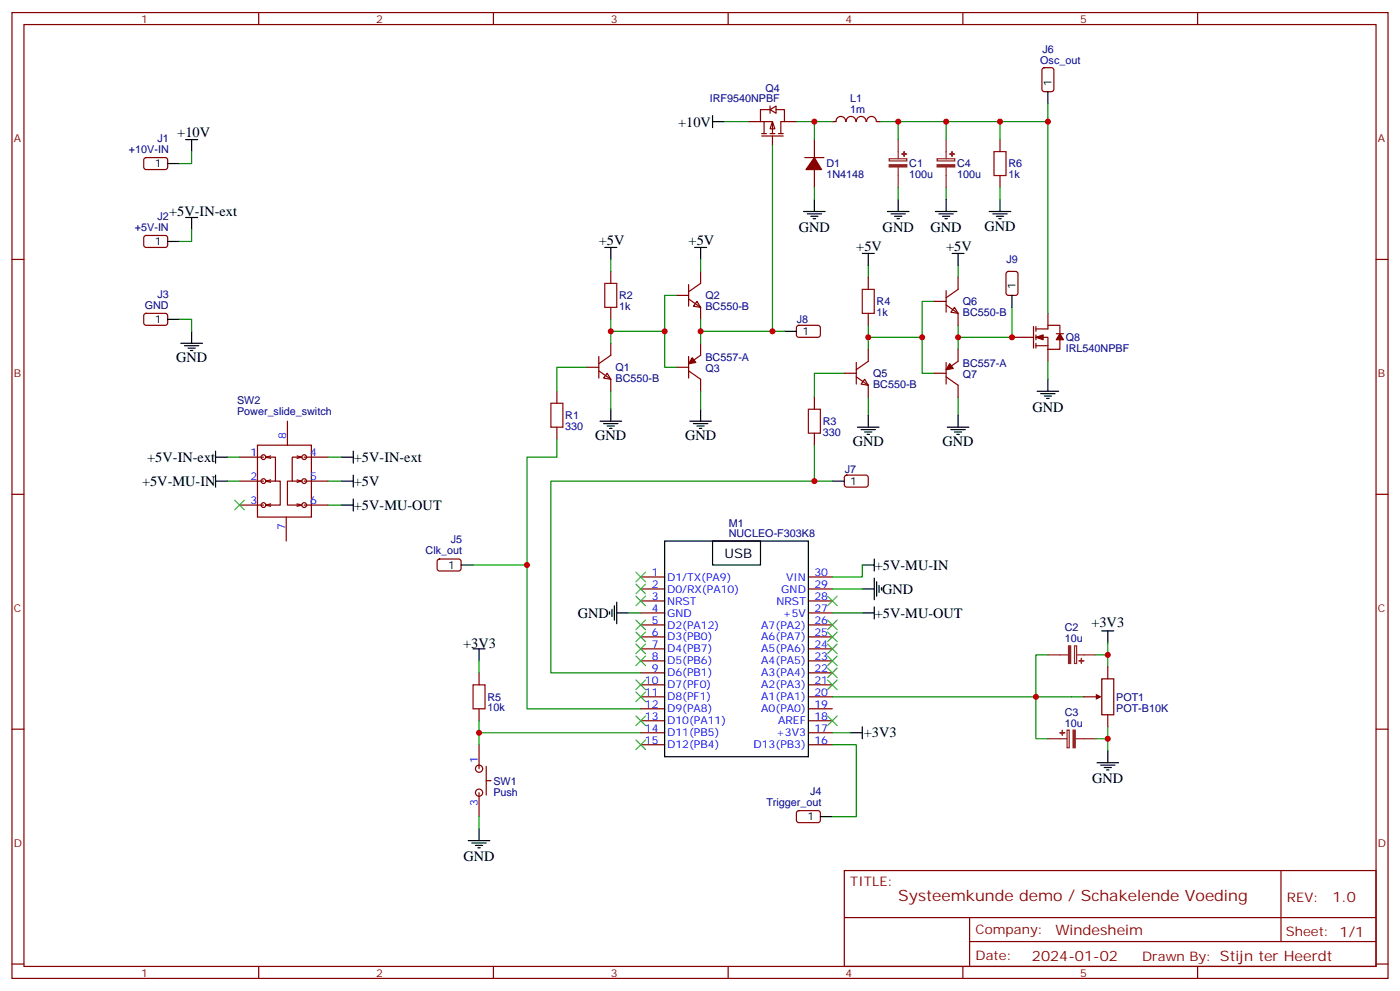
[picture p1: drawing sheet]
<svg xmlns="http://www.w3.org/2000/svg" width="412mm" height="292mm" viewBox="0 0 412 292" stroke-linecap="round" stroke-linejoin="round" font-family="sans-serif">
<g fill="none" stroke="#870000" stroke-width=".35">
<path d="M3.5 3.7h405.4v284.3h-405.4zM7.1 7.2h398.2v277.3h-398.2zM76.2 3.7v3.5M145.3 3.7v3.5M214.5 3.7v3.5M283.6 3.7v3.5M352.8 3.7v3.5M42.6 46.6l.4-.2h6l.4 .7-.1 2.4-.6 .4h-5.9l-.5-.7v-2.1zM3.5 76.4h3.6M42.6 69.5l.4-.2 6 .1 .4 .6-.1 2.4-.6 .4h-5.9l-.5-.7v-2.1zM179.9 79.9v3.5M206.4 79.9v3.5l-3.6 2.5"/>
<path d="M405.3 76.4h3.6M42.6 92.5l.4-.2h6l.4 .7-.1 2.3-.6 .5-5.9-.1-.5-.6v-2.1zM179.9 90.5v3.5M199.3 87h3.5M202.8 88l3.6 2.5v3.5M202.8 83.8v6.3M205.3 88.7l1.1 1.8-2.1-.4zM298.1 99.3h6.3M304.4 96.1v6.4M305.2 96.8h3.5v-1h3.5v2.4M305.2 99.3h3.5v3.5M305.2 96.1v1.4"/>
<path d="M305.2 98.6v1.4M308.7 92.3v3.5M311.1 98.2h2.2M164 115.2v3.5M172.9 108.1h3.5M176.4 109.2l3.5 2.5v3.5M176.4 105v6.3M178.9 109.9l1 1.8-2.1-.4zM179.9 101.1v3.5l-3.5 2.5M199.3 108.1h3.5M202.8 109.2l3.6 2.5v3.5M202.8 105v6.3"/>
<path d="M206.4 101.1v3.5l-3.6 2.5M305.2 101.8h3.5M305.2 101.1v1.4M308.7 102.8v3.6M312.2 100v2.8h-3.5M164 125.8v3.5M3.5 145.5h3.6M405.3 145.5h3.6M188.7 169.9h7.1M188.7 173.4h7.1M188.7 176.9h7.1M238.1 169.9h7.1"/>
<path d="M238.1 173.4h7.1M238.1 176.9h7.1M188.7 180.4h7.1M188.7 184h7.1M188.7 187.5h7.1M188.7 191h7.1M188.7 194.6h7.1M188.7 198.1h7.1M238.1 180.4h7.1M238.1 184h7.1M238.1 187.5h7.1M238.1 191h7.1"/>
<path d="M238.1 194.6h7.1M238.1 198.1h7.1M3.5 214.7h3.6M188.7 201.6h7.1M188.7 205.1h7.1M188.7 208.7h7.1M188.7 212.2h7.1M188.7 215.7h7.1M188.7 219.3h7.1M238.1 201.6h7.1M238.1 205.1h7.1M238.1 208.7h7.1"/>
<path d="M238.1 212.2h7.1M238.1 215.7h7.1M238.1 219.3h7.1M405.3 214.7h3.6M248.7 256.3h156.6v28.2h-156.6zM377.3 256.3v20.9M248.7 270.1h156.5M285.6 277.2h119.6M285.6 270.1v14.2M3.5 283.8h3.6M76.2 284.5v3.5M145.3 284.5v3.5"/>
<path d="M214.5 284.5v3.5M283.6 284.5v3.5M352.8 284.5v3.5M405.3 283.8h3.6"/>
</g>
<g fill="#870000" stroke="#870000" stroke-width=".35">
<path d="M203.9 105.3l1.1 1.4-2.2 .4z"/>
<path d="M305.2 99.3l2.1-.7v1.4z"/>
<path d="M312.2 98.2l1.1 1.8h-2.2z"/>
</g>
<path d="M178.2 83.4h3.5v7.1h-3.5zM162.3 118.7h3.5v7.1h-3.5z" fill="none" stroke="#a10000" stroke-width=".35"/>
<g fill="none" stroke="#000" stroke-width=".35">
<path d="M49.4 48.2h3.5M54.7 41.1h3.5M56.4 41.1v3.5M49.4 71.1h3.5M54.7 64h3.5M56.4 64v3.6M178.2 72.8h3.5M179.9 72.8v3.6M49.4 94h3.5M56.4 97.5v3.6M53.3 101.1h6.3M54.3 101.8h4.3"/>
<path d="M55.4 102.5h2.1M56.1 103.2h.7M176.7 124h6.4M177.8 124.7h4.2M178.9 125.4h2.1M179.6 126.1h.7M179.9 120.5v3.5M203.2 124h6.3M204.3 124.7h4.2M205.3 125.4h2.1M206 126.1h.7M206.4 120.5v3.5"/>
<path d="M195.8 159.3h42.3v63.5h-42.3zM209.9 159.3h14.1v7h-14.1zM254 166.3h3.5M254 173.4h3.5M257.5 164.6v3.5M257.5 170.2v6.4M258.2 171.3v4.2M258.9 172.3v2.1M259.6 173v.7"/>
</g>
<path d="M56.4 44.6v3.6h-3.5M56.4 67.6v3.5h-3.5M52.9 94h3.5v3.5M179.9 94v7.1M179.9 97.5h15.9M199.3 87h-3.5v21.1h3.5M206.4 94v7.1M172.9 108.1h-8.9v7.1M179.9 115.2v5.3M206.4 115.2v5.3M245.2 173.4h8.8M254 166.3v3.6h-8.8" fill="none" stroke="#008700" stroke-width=".35"/>
<path d="M227.5 35.8l.7 2.1h-1.4z" fill="#fff" stroke="#870000" stroke-width=".35"/>
<g fill="none" stroke="#870000" stroke-width=".35">
<path d="M220.5 35.8h3.5M224 35.8h3.5v3.5M224.4 39.3h1.4M225.1 35.8v3.5M226.8 32.3l1.8-1.1v2.1zM226.8 32.3h-2.8v3.5M226.8 31.2v2.1M226.8 39.3h1.4M228.6 32.3h2.5v3.5h-1.1v3.5M229.3 39.3h1.4M231.1 35.8h3.5M249.1 35.8a1.41 1.41 0 0 0-1.4-1.5 1.41 1.41 0 0 0-1.4 1.5h-1.1"/>
<path d="M249.3 35.8a1.41 1.41 0 0 1 1.4-1.5 1.41 1.41 0 0 1 1.4 1.5M252.3 35.8a1.41 1.41 0 0 1 1.4-1.5 1.41 1.41 0 0 1 1.4 1.5M255.3 35.8a1.41 1.41 0 0 1 1.4-1.5 1.41 1.41 0 0 1 1.4 1.5M258.2 35.8h1.1M224.4 40h6.3M227.5 40v2.9M237.1 46.4h5.6M239.9 41.1v5.3M239.9 49.9v5.3M255.8 81.7v3.5M255.8 92.3v3.5M275.2 88.7h3.5"/>
<path d="M278.7 89.8l3.5 2.5v3.5M278.7 85.5v6.4M281.2 90.5l1 1.8-2.1-.4zM282.2 81.7v3.5l-3.5 2.5M239.9 116.9v3.6M248.7 109.9h3.5M252.2 110.9l3.6 2.5v3.5M252.2 106.7v6.4M254.7 111.7l1.1 1.7-2.2-.3zM255.8 102.8v3.6l-3.6 2.4M275.2 109.9h3.5M278.7 110.9l3.5 2.5v3.5"/>
<path d="M278.7 106.7v6.4M282.2 102.8v3.6l-3.5 2.4M239.9 127.5v3.6M319.3 205.1h3.5"/>
</g>
<path d="M261.9 46.7h5.2v.7h-5.2zM264.6 41.1v5.6M264.6 49.2v6M308.7 192.8h6M316.5 190.1h.6v5.2h-.6zM317.1 192.8h5.7M308.7 217.5h5.6M314.3 214.9h.7v5.2h-.7zM316.8 217.5h6" fill="none" stroke="#8c2424" stroke-width=".35"/>
<g fill="#8c2424" stroke="#8c2424" stroke-width=".35">
<path d="M261.9 48.5h5.2v.6h-5.2z"/>
<path d="M265.6 45.3l1.5 .1z"/>
<path d="M266.3 44.6v1.4z"/>
<path d="M314.7 190.1h.7v5.2h-.7z"/>
<path d="M318.5 193.9l.1 1.4z"/>
<path d="M317.9 194.5l1.4 .1z"/>
<path d="M316.1 214.9h.6v5.2h-.6z"/>
<path d="M312.9 215v1.4z"/>
<path d="M312.2 215.7l1.4 .1z"/>
</g>
<g fill="#870000" stroke="#870000" stroke-width=".35">
<path d="M239.9 46.4l2.1 3.5h-4.6z"/>
<path d="M279.8 107.1l1 1.4-2.1 .3z"/>
</g>
<g fill="none" stroke="#008700" stroke-width=".35">
<path d="M234.6 35.8h5.3v5.3M239.9 35.8h5.3M259.3 35.8h5.3v5.3M264.6 35.8h44.1v56.5M227.5 42.9v54.6h-21.1M179.9 76.4v3.5M206.4 76.4v3.5M255.8 78.1v3.6M282.2 78.1v3.6M255.8 95.8v7M255.8 99.3h15.8M275.2 88.7h-3.6v21.2h3.6"/>
<path d="M282.2 95.8v7M298.1 90.5v8.8h-15.9M248.7 109.9h-8.8v7M255.8 116.9v5.3M282.2 116.9v5.3M308.7 106.4v5.3M185.2 180.4h3.5M308.7 192.8h-3.5v24.7h3.5M322.8 192.8h3.5M326.3 189.3v7M245.2 215.7h5.3M245.2 205.1h74.1"/>
<path d="M322.8 217.5h3.5M326.3 214v7"/>
</g>
<g fill="none" stroke="#000" stroke-width=".35">
<path d="M204.6 72.8h3.5M206.4 72.8v3.6M254 74.6h3.5M255.8 74.6v3.5M280.5 74.6h3.5M282.2 74.6v3.5M305.5 115.2h6.4M306.6 115.9h4.2M307.6 116.6h2.1M308.3 117.3h.7M308.7 111.7v3.5M252.6 125.8h6.3"/>
<path d="M253.6 126.5h4.3M254.7 127.2h2.1M255.4 127.9h.7M255.8 122.2v3.6M279 125.8h6.4M280.1 126.5h4.2M281.2 127.2h2.1M281.9 127.9h.7M282.2 122.2v3.6M180.3 179.4v2.1M181 178.3v4.3M181.7 177.3v6.3"/>
<path d="M179.6 180.1v.7M181.7 180.4h3.5M324.6 185.7h3.5M326.3 185.7v3.6M250.5 215.7h3.5M254 214v3.5M323.1 224.5h6.4M324.2 225.2h4.2M325.3 226h2.1M326 226.7h.7M326.3 221v3.5"/>
</g>
<path d="M254 85.2h3.5v7.1h-3.5zM238.1 120.5h3.6v7h-3.6z" fill="none" stroke="#a10000" stroke-width=".35"/>
<path d="M322.8 204.3l1.8 .8-1.8 .9z" fill="#600"/>
<g fill="none" stroke="#870000" stroke-width=".35">
<path d="M307.2 20.1l.4-.2h2.1l.7 .5v5.9l-.4 .6-2.4 .1-.6-.5-.1-5.9zM294.6 41.1v3.5M294.6 51.7v3.5M234.8 96l.5-.2h5.9l.5 .7-.1 2.4-.7 .4-5.9-.1-.4-.6v-2.1zM296.6 80.1l.4-.2h2.2l.6 .4 .1 6-.5 .6-2.4 .1-.6-.5-.1-5.9zM70.6 134.6h7M75.8 131.1h15.9v21.1h-15.9zM78.3 134.6h2.8v7h-2.8M78.3 134.6l1.4 .3M79.7 134.2l-1.4 .4M84.7 124v7.1M87.5 134.2l1.4 .4"/>
<path d="M88.9 134.6h-2.8v7h2.8M88.9 134.6l-1.4 .3M89.6 134.6h7.1M70.6 148.7h7M70.6 141.6h7M78.3 148.7l1.4 .3M78.3 141.6l1.4 .4M79.7 141.3l-1.4 .3M79.7 148.3l-1.4 .4M81.1 141.6h1.4v7.1h-3.5M84.3 152.2v7.1M86.1 141.6h-1.4v7.1h3.5"/>
<path d="M87.5 148.3l1.4 .4-1.4 .3M87.5 141.3l1.4 .3M88.9 141.6l-1.4 .4M89.6 148.7h7.1M89.6 141.6h7.1M248.9 140.1l.5-.2h5.9l.5 .7-.1 2.4-.6 .4-6-.1-.4-.6v-2.1zM129 164.8l.5-.2h5.9l.4 .7v2.4l-.7 .4-5.9-.1-.4-.6v-2.1zM141.1 198.1v3.5M326.3 196.3v3.5M141.1 208.7v3.5M141.1 219.3v7M326.3 210.4v3.6"/>
<path d="M141.1 233.4v7M143.2 225.6v8.5M143.2 229.8h1.4M234.8 238.9l.5-.2h5.9l.5 .7-.1 2.4-.7 .4-5.9-.1-.4-.6v-2.1z"/>
<circle cx="77.6" cy="134.6" r=".71"/>
<circle cx="89.6" cy="134.6" r=".71"/>
<circle cx="77.6" cy="141.6" r=".71"/>
<circle cx="77.6" cy="148.7" r=".71"/>
<circle cx="89.6" cy="148.7" r=".71"/>
<circle cx="89.6" cy="141.6" r=".71"/>
<circle cx="141.1" cy="233.4" r="1.06"/>
<circle cx="141.1" cy="226.3" r="1.06"/>
</g>
<path d="M324.6 199.8h3.5v10.6h-3.5z" fill="none" stroke="#600" stroke-width=".35"/>
<g fill="none" stroke="#008700" stroke-width=".35">
<path d="M213.4 35.8h7.1M278.7 35.8v5.3M294.6 35.8v5.3M308.7 30.5v5.3M239.9 55.2v3.5M264.6 55.2v3.5M278.7 55.2v3.5M294.6 55.2v3.5M227.5 97.5h3.6M67 134.6h3.6M96.7 134.6h3.8M164 129.3v5.3h-8.8v74.1h33.5"/>
<path d="M239.9 131.1v10.5h-77.6v56.5h26.4M67 141.6h3.6M96.7 141.6h3.8M96.7 148.7h3.8M239.9 141.6h5.3M139.3 166.3h15.9M141.1 194.6v3.5M245.2 180.4h8.8M141.1 215.7h47.6M141.1 212.2v7.1M245.2 219.3h7v21.1h-7M141.1 240.4v3.5"/>
</g>
<path d="M292.8 44.6h3.5v7.1h-3.5zM139.3 201.6h3.6v7.1h-3.6z" fill="none" stroke="#a10000" stroke-width=".35"/>
<g fill="none" stroke="#000" stroke-width=".35">
<path d="M209.9 35.8h3.5M209.9 34v3.6M308.7 27v3.5M239.9 58.7v3.6M264.6 58.7v3.6M278.7 58.7v3.6M294.6 58.7v3.6M236.7 62.3h6.4M237.8 63h4.2M238.8 63.7h2.1M239.5 64.4h.7M261.4 62.3h6.4"/>
<path d="M262.5 63h4.2M263.5 63.7h2.1M264.2 64.4h.7M275.5 62.3h6.4M276.6 63h4.2M277.6 63.7h2.2M278.3 64.4h.7M291.4 62.3h6.3M292.5 63h4.2M293.5 63.7h2.1M294.2 64.4h.7M231.1 97.5h3.5"/>
<path d="M298.1 87v3.5M63.5 134.6h3.5M63.5 132.8v3.5M63.5 139.9v3.5M100.5 134.6h3.6M104.1 132.8v3.5M104.1 139.9v3.5M63.5 141.6h3.5M100.5 141.6h3.6M100.5 148.7h3.6M104.1 146.9v3.6M245.2 141.6h3.5"/>
<path d="M135.8 166.3h3.5M257.5 178.7v3.5M139.3 191h3.6M141.1 191v3.6M254 180.4h3.5M137.9 247.5h6.4M139 248.2h4.2M140.1 248.9h2.1M140.8 249.6h.7M141.1 243.9v3.6M241.7 240.4h3.5"/>
</g>
<g fill="none" stroke="#3c3" stroke-width=".35">
<path d="M69.1 147.3l2.9 2.8M72 147.3l-2.9 2.8M187.3 168.5l2.8 2.8M187.3 172l2.8 2.8M187.3 175.5l2.8 2.8M190.1 168.5l-2.8 2.8M190.1 172l-2.8 2.8M190.1 175.5l-2.8 2.8M243.8 175.5l2.8 2.8M246.6 175.5l-2.8 2.8M187.3 182.6l2.8 2.8M187.3 186.1l2.8 2.8"/>
<path d="M187.3 189.6l2.8 2.8M187.3 193.1l2.8 2.9M190.1 182.6l-2.8 2.8M190.1 186.1l-2.8 2.8M190.1 189.6l-2.8 2.8M190.1 193.1l-2.8 2.9M243.8 196.7l2.8 2.8M243.8 193.1l2.8 2.9M243.8 189.6l2.8 2.8M243.8 186.1l2.8 2.8M243.8 182.6l2.8 2.8M246.6 196.7l-2.8 2.8"/>
<path d="M246.6 193.1l-2.8 2.9M246.6 189.6l-2.8 2.8M246.6 186.1l-2.8 2.8M246.6 182.6l-2.8 2.8M187.3 200.2l2.8 2.8M187.3 203.7l2.8 2.9M187.3 210.8l2.8 2.8M187.3 217.8l2.8 2.9M190.1 200.2l-2.8 2.8M190.1 203.7l-2.8 2.9M190.1 210.8l-2.8 2.8M190.1 217.8l-2.8 2.9"/>
<path d="M243.8 210.8l2.8 2.8M243.8 200.2l2.8 2.8M246.6 210.8l-2.8 2.8M246.6 200.2l-2.8 2.8"/>
</g>
<path d="M276 46.7h5.2v.7h-5.2zM278.7 41.1v5.6M278.7 49.2v6" fill="none" stroke="#8c2424" stroke-width=".35"/>
<g fill="#8c2424" stroke="#8c2424" stroke-width=".35">
<path d="M276 48.5h5.2v.6h-5.2z"/>
<path d="M279.8 45.3l1.4 .1z"/>
<path d="M280.4 44.6l.1 1.4z"/>
</g>
<g fill="#c00">
<circle cx="179.9" cy="97.5" r=".88"/>
<circle cx="195.8" cy="97.5" r=".88"/>
<circle cx="239.9" cy="35.8" r=".88"/>
<circle cx="264.6" cy="35.8" r=".88"/>
<circle cx="206.4" cy="97.5" r=".88"/>
<circle cx="282.2" cy="99.3" r=".88"/>
<circle cx="271.6" cy="99.3" r=".88"/>
<circle cx="255.8" cy="99.3" r=".88"/>
<circle cx="326.3" cy="192.8" r=".88"/>
<circle cx="326.3" cy="217.5" r=".88"/>
<circle cx="305.2" cy="205.1" r=".88"/>
<circle cx="141.1" cy="215.7" r=".88"/>
<circle cx="155.2" cy="166.3" r=".88"/>
<circle cx="308.7" cy="35.8" r=".88"/>
<circle cx="278.7" cy="35.8" r=".88"/>
<circle cx="294.6" cy="35.8" r=".88"/>
<circle cx="239.9" cy="141.6" r=".88"/>
<circle cx="227.5" cy="97.5" r=".88"/>
<circle cx="298.1" cy="99.3" r=".88"/>
</g>
<text font-size="4.6" fill="#800" x="264.6" y="265.1">Systeemkunde demo / Schakelende Voeding</text>
<g font-size="4.2">
<text x="52.2" y="40.4">+10V</text>
<text x="199.8" y="37.2">+10V</text>
<text x="49.8" y="63.7">+5V-IN-ext</text>
<text x="235.3" y="68.3">GND</text>
<text x="260" y="68.3">GND</text>
<text x="274.1" y="68.3">GND</text>
<text x="290" y="67.9">GND</text>
<text x="176.4" y="72.1">+5V</text>
<text x="202.8" y="72.1">+5V</text>
<text x="252.2" y="73.9">+5V</text>
<text x="278.7" y="73.9">+5V</text>
<text x="51.9" y="106.7">GND</text>
<text x="304.1" y="121.3">GND</text>
<text x="175.3" y="129.6">GND</text>
<text x="201.8" y="129.6">GND</text>
<text x="251.2" y="131.4">GND</text>
<text x="277.6" y="131.4">GND</text>
<text x="43.4" y="136">+5V-IN-ext</text>
<text x="104.2" y="136">+5V-IN-ext</text>
<text x="41.8" y="143">+5V-MU-IN</text>
<text x="104.2" y="143">+5V</text>
<text x="104.2" y="150.1">+5V-MU-OUT</text>
<text x="257.7" y="167.7">+5V-MU-IN</text>
<text x="259.8" y="174.8">GND</text>
<text x="170.2" y="181.8">GND</text>
<text x="257.7" y="181.8">+5V-MU-OUT</text>
<text x="321.5" y="184.6">+3V3</text>
<text x="136.4" y="190.7">+3V3</text>
<text x="254.4" y="217.1">+3V3</text>
<text x="321.7" y="230.6">GND</text>
<text x="136.5" y="253.5">GND</text>
</g>
<g font-size="4.2" fill="#800">
<text x="392.5" y="265.6">1.0</text>
<text x="310.9" y="275.1">Windesheim</text>
<text x="304" y="282.9">2024-01-02</text>
</g>
<text font-size="3.9" x="213.4" y="164.2">USB</text>
<g font-size="3.9" fill="#800">
<text x="250.5" y="260.9">TITLE:</text>
<text x="379.1" y="265.6">REV:</text>
<text x="287.4" y="275.1">Company:</text>
<text x="378.7" y="275.7">Sheet: 1/1</text>
<text x="287.4" y="282.8">Date:</text>
<text x="336.4" y="282.8">Drawn By: Stijn ter Heerdt</text>
</g>
<g font-size="3.2" fill="#800">
<text x="41.6" y="6.7">1</text>
<text x="110.8" y="6.7">2</text>
<text x="179.9" y="6.7">3</text>
<text x="249.1" y="6.7">4</text>
<text x="318.2" y="6.7">5</text>
<text x="4.1" y="41.8">A</text>
<text x="405.9" y="41.8">A</text>
<text x="4.1" y="110.9">B</text>
<text x="405.9" y="110.9">B</text>
<text x="4.1" y="180.1">C</text>
<text x="405.9" y="180.1">C</text>
<text x="4.1" y="249.2">D</text>
<text x="405.9" y="249.2">D</text>
<text x="41.6" y="287.5">1</text>
<text x="110.8" y="287.5">2</text>
<text x="179.9" y="287.5">3</text>
<text x="249.1" y="287.5">4</text>
<text x="318.2" y="287.5">5</text>
</g>
<g font-size="3.2" fill="#000080">
<text x="307.1" y="15.7">J6</text>
<text x="306.4" y="18.9">Osc_out</text>
<text x="225.5" y="27">Q4</text>
<text x="209.1" y="30.2">IRF9540NPBF</text>
<text x="250.4" y="33.2">1m</text>
<text x="250.4" y="30">L1</text>
<text x="46.4" y="41.8">J1</text>
<text x="38" y="45">+10V-IN</text>
<text x="243.4" y="52.4">1N4148</text>
<text x="243.4" y="49.2">D1</text>
<text x="267.8" y="52.4">100u</text>
<text x="267.8" y="49.2">C1</text>
<text x="281.9" y="52.4">100u</text>
<text x="281.9" y="49.2">C4</text>
<text x="297" y="52.4">1k</text>
<text x="297" y="49.2">R6</text>
<text x="46.4" y="64.7">J2</text>
<text x="39.7" y="67.9">+5V-IN</text>
<text x="296.5" y="77.5">J9</text>
<text x="46.4" y="87.7">J3</text>
<text x="182.4" y="88">R2</text>
<text x="207.8" y="88">Q2</text>
<text x="258.2" y="89.8">R4</text>
<text x="283.6" y="89.8">Q6</text>
<text x="42.7" y="90.8">GND</text>
<text x="182.4" y="91.2">1k</text>
<text x="207.8" y="91.2">BC550-B</text>
<text x="234.7" y="95.1">J8</text>
<text x="258.2" y="93">1k</text>
<text x="283.6" y="93">BC550-B</text>
<text x="314" y="100.4">Q8</text>
<text x="207.8" y="106.4">BC557-A</text>
<text x="314" y="103.5">IRL540NPBF</text>
<text x="181.3" y="112.4">BC550-B</text>
<text x="181.3" y="109.2">Q1</text>
<text x="207.8" y="109.5">Q3</text>
<text x="257.2" y="110.9">Q5</text>
<text x="283.6" y="108.1">BC557-A</text>
<text x="283.6" y="111.3">Q7</text>
<text x="69.8" y="119">SW2</text>
<text x="257.2" y="114.1">BC550-B</text>
<text x="69.8" y="122.2">Power_slide_switch</text>
<text x="166.5" y="123.4">R1</text>
<text x="242.4" y="125.1">R3</text>
<text x="166.5" y="126.6">330</text>
<text x="242.4" y="128.4">330</text>
<text x="248.9" y="139.2">J7</text>
<text x="214.7" y="155.1">M1</text>
<text x="132.8" y="160">J5</text>
<text x="214.7" y="158.2">NUCLEO-F303K8</text>
<text x="125.4" y="163.2">Clk_out</text>
<text x="313.6" y="185.9">C2</text>
<text x="313.6" y="189.1">10u</text>
<text x="143.6" y="209.4">10k</text>
<text x="143.6" y="206.3">R5</text>
<text x="328.8" y="209.5">POT-B10K</text>
<text x="328.8" y="206.3">POT1</text>
<text x="313.6" y="213.9">10u</text>
<text x="313.6" y="210.7">C3</text>
<text x="145.3" y="231">SW1</text>
<text x="145.3" y="234.2">Push</text>
<text x="225.7" y="237.2">Trigger_out</text>
<text x="238.6" y="234.1">J4</text>
</g>
<g font-size="3.2">
<text x="309.7" y="25.2" transform="rotate(-90 309.7 25.2)">1</text>
<text x="45.6" y="49.2">1</text>
<text x="45.6" y="72.1">1</text>
<text x="299.2" y="85.2" transform="rotate(-90 299.2 85.2)">1</text>
<text x="45.6" y="95.1">1</text>
<text x="236.4" y="98.6">1</text>
<text x="250.5" y="142.7">1</text>
<text x="132" y="167.4">1</text>
<text x="237.9" y="241.5">1</text>
</g>
<g font-size="3.2" fill="#00f">
<text x="84.3" y="129.3" transform="rotate(-90 84.3 129.3)">8</text>
<text x="73.8" y="134.2">1</text>
<text x="91.4" y="134.2">4</text>
<text x="73.8" y="141.3">2</text>
<text x="91.4" y="141.3">5</text>
<text x="73.8" y="148.3">3</text>
<text x="91.4" y="148.3">6</text>
<text x="84" y="156" transform="rotate(-90 84 156)">7</text>
<text x="192" y="169.5">1</text>
<text x="192" y="173">2</text>
<text x="196.5" y="170.9">D1/TX(PA9)</text>
<text x="231.5" y="170.9">VIN</text>
<text x="239.9" y="173">29</text>
<text x="239.9" y="169.5">30</text>
<text x="192" y="176.6">3</text>
<text x="196.5" y="174.4">D0/RX(PA10)</text>
<text x="196.5" y="178">NRST</text>
<text x="228.7" y="178">NRST</text>
<text x="230.1" y="174.4">GND</text>
<text x="239.9" y="176.6">28</text>
<text x="192" y="180.1">4</text>
<text x="192" y="183.6">5</text>
<text x="196.5" y="181.5">GND</text>
<text x="196.5" y="185">D2(PA12)</text>
<text x="224.3" y="185">A7(PA2)</text>
<text x="230.6" y="181.5">+5V</text>
<text x="239.9" y="183.6">26</text>
<text x="239.9" y="180.1">27</text>
<text x="192" y="187.1">6</text>
<text x="192" y="190.7">7</text>
<text x="196.5" y="188.6">D3(PB0)</text>
<text x="224.3" y="188.6">A6(PA7)</text>
<text x="239.9" y="190.7">24</text>
<text x="239.9" y="187.1">25</text>
<text x="192" y="194.2">8</text>
<text x="192" y="197.7">9</text>
<text x="196.5" y="192.1">D4(PB7)</text>
<text x="196.5" y="195.6">D5(PB6)</text>
<text x="224.3" y="195.6">A4(PA5)</text>
<text x="224.3" y="192.1">A5(PA6)</text>
<text x="239.9" y="197.7">22</text>
<text x="239.9" y="194.2">23</text>
<text x="190" y="201.3">10</text>
<text x="196.5" y="199.1">D6(PB1)</text>
<text x="196.5" y="202.7">D7(PF0)</text>
<text x="224.3" y="202.7">A2(PA3)</text>
<text x="224.3" y="199.1">A3(PA4)</text>
<text x="239.9" y="201.3">21</text>
<text x="190" y="204.8">11</text>
<text x="190" y="208.3">12</text>
<text x="196.5" y="206.2">D8(PF1)</text>
<text x="196.5" y="209.7">D9(PA8)</text>
<text x="224.3" y="209.7">A0(PA0)</text>
<text x="224.3" y="206.2">A1(PA1)</text>
<text x="239.9" y="208.3">19</text>
<text x="239.9" y="204.8">20</text>
<text x="190" y="211.8">13</text>
<text x="190" y="215.4">14</text>
<text x="196.5" y="213.3">D10(PA11)</text>
<text x="229.2" y="213.3">AREF</text>
<text x="239.9" y="215.4">17</text>
<text x="239.9" y="211.8">18</text>
<text x="190" y="218.9">15</text>
<text x="196.5" y="216.8">D11(PB5)</text>
<text x="196.5" y="220.3">D12(PB4)</text>
<text x="222" y="220.3">D13(PB3)</text>
<text x="228.6" y="216.8">+3V3</text>
<text x="239.9" y="218.9">16</text>
<text x="140.8" y="224.5" transform="rotate(-90 140.8 224.5)">1</text>
<text x="140.8" y="237.1" transform="rotate(-90 140.8 237.1)">3</text>
</g>
</svg>
